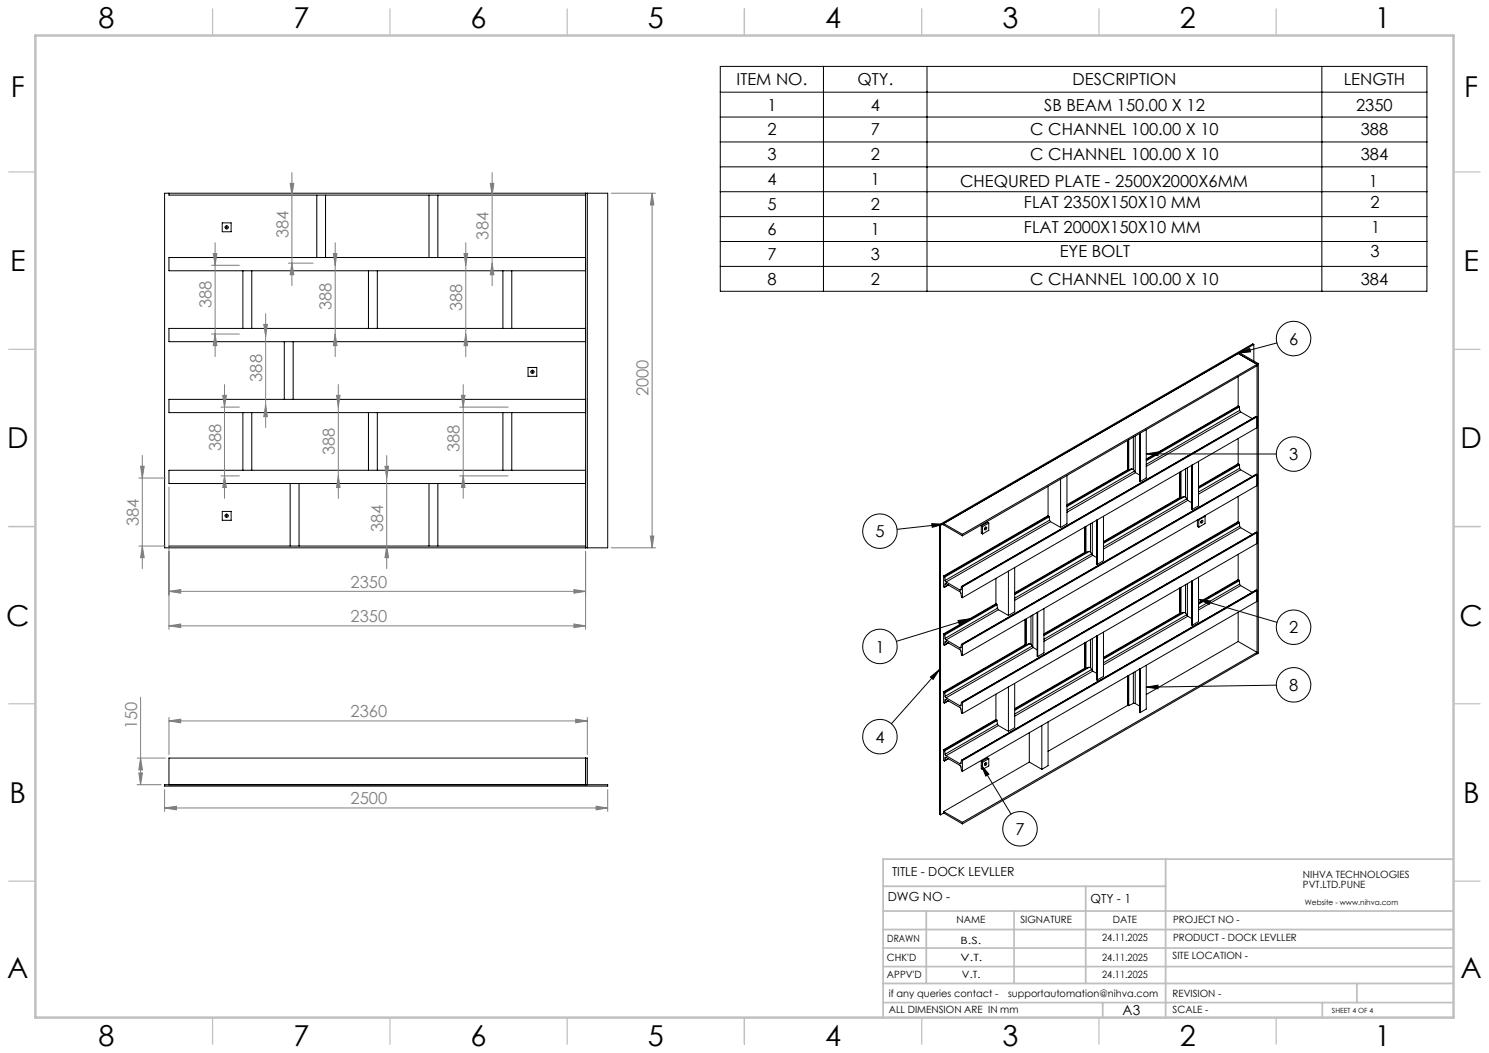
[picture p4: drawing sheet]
<svg xmlns="http://www.w3.org/2000/svg" width="420mm" height="297mm" viewBox="0 0 420 297" stroke-linecap="round" stroke-linejoin="round" font-family="sans-serif">
<g fill="none" stroke="#000" stroke-width=".28">
<path d="M203.2 18.7h199.3v63.5h-199.3zM232.3 18.7v63.5M261.5 18.7v63.5M372.9 18.7v63.5M203.2 26h199.3M203.2 33h199.3M46.4 54.5h125v100h-125zM47.7 54.5v.5h117.5M89.4 55v17.6M91.8 55v17.6M121 55v17.6M123.5 55v17.6"/>
<path d="M165.2 54.5v100M165.7 54.5v100M203.2 40h199.3M203.2 47.1h199.3M203.2 54.1h199.3M62.7 62.9h2.5v2.5h-2.5zM63.8 64.1h.3M63.9 64v.2M68.5 76.4v16.2M71 76.4v16.2M103.9 76.4v16.2M106.4 76.4v16.2"/>
<path d="M141.9 76.4v16.2M144.4 76.4v16.2M165.2 72.6h-117.5v3.8h117.5M203.2 61.1h199.3M203.2 68.1h199.3M203.2 75.1h199.3M80.2 96.4v16.2M82.7 96.4v16.2M165.2 92.6h-117.5v3.8h117.5M349.2 99.7l5.4 3.1M349.2 99.7l-83 48M349.2 99.7l.4-.2 5.3 3"/>
<path d="M349.4 99.6l3.1-1.4 .2 1zM353.7 97.2l-.3-.2-88.4 51M353.7 97.2l-88.4 51M353.7 97.2v4.6M360.2 96.7l-10.8 2.9M68.5 116.4v16.2M71 116.4v16.2M103.9 116.4v16.2M106.4 116.4v16.2M141.9 116.4v16.2M144.4 116.4v16.2M148.9 103.6h2.5v2.5h-2.5z"/>
<path d="M150 104.9h.3M150.2 104.8v.2M165.2 112.6h-117.5v3.8h117.5M349.2 114.5l-25.9 15M349.2 114.5l.2 .1M349.2 106.2v8.3M349.4 114.6l.2 .2M349.4 114.6l-26.1 15M349.6 114.8l.1 .9M349.6 114.8l-26.3 15.2M349.7 115.7l.3 .5M349.7 115.7l-26.4 15.3"/>
<path d="M350 116.2l3.2 1.9M350 116.2l-26.7 15.3M354.4 117.5l-83.2 47.9M354.4 117.5h.2l-83.1 48M354.4 117.5l-83.1 47.9M354.6 102.8v81.6M354.6 102.8l-83.1 47.9M354.6 103.1l-83.1 48M354.9 102.5l-.3 .3M354.9 102.5v81.7l-.3 .2M81.8 136.4v17.6M84.3 136.4v17.6"/>
<path d="M121 136.4v17.6M123.5 136.4v17.6M165.2 132.6h-117.5v3.8h117.5M295.6 137.2v8.2M299.2 135.1v13.7M301 134.1v13.6l-1.8 1.1M318 132.5l-17 9.9M318 124.2v8.3M318 132.5l.1 .1M318.1 132.6h.3M318.1 124.2v8.4M318.2 132.6l-17.2 10"/>
<path d="M318.4 124v8.6M319.3 132.3l-18.3 10.6M319.7 132.4l.2 .5M319.7 132.4l-.6-.1-.7 .3M319.7 123.3v9.1M319.9 132.9l.3 .3M319.9 132.9l-18.9 11M320.2 133.2l.1 .1M320.2 123v10.2M320.3 133.3l1.2 .7M320.3 133.3l-19.3 11.2M321.5 122.3v13.5"/>
<path d="M321.5 135.8l.1 .1M321.5 122.2v13.6M321.6 122.2v13.7M323.3 121.2v13.6l-1.7 1.1M323.3 128l3.3-.5v1zM323.3 128l36.7 .1M332.8 133.2v7.1M332.8 133.2v7.2M333.1 133v7.4M334.4 132.3v7.9M334.9 131.9v9.1M336.2 131.2v12.4"/>
<path d="M336.3 131.2v12.5M338.1 130.1v12.6l-1.8 1M349.2 130.8l-11.1 6.5M349.2 130.8l.2 .1M349.2 123.7v7.1M349.4 130.9l.2 .2M349.4 130.9l-11.3 6.6M349.6 131.1l.1 1M349.6 131.1l-11.5 6.7M349.7 132.1l.3 .4M349.7 132.1l-11.6 6.7M350 132.5l3.2 1.9"/>
<path d="M350 132.5l-11.9 6.9M354.4 133.8l-83.2 47.9M354.4 133.8l.2 .1-83.1 48M354.4 133.8l-83.1 47.9M354.6 120.6l-83.1 48M354.6 136.9l-83.1 48M62.7 144.2h2.5v2.6h-2.5zM63.8 145.5h.3M63.9 145.4v.2M165.2 154h-117.5v.5M262.8 147.7l3.4 .1-3.2 .9zM265 148v81.7l.3 .1"/>
<path d="M265 148l.3 .2M265.3 148.2v81.6M266.2 147.7v.4l5.3 3M266.2 147.7l5.3 3M266.2 147.8l-13.2 1.5M271.5 150.7v.4M276.8 148.3v2.1l.3 .2M276.8 148.3l.3 .3M277.1 148.6v2M277.9 148.8a.33 .33 0 0 1 .5 .1 .33 .33 0 0 1-.3 .5l-.4-.1zM278 148.7l-.3 .5M278.9 147.5v2.1l-1.8 1"/>
<path d="M278.9 147.5l-1.8 1.1M278.9 147.5l-.3-.2-1.8 1M295.6 145.4l-29.4 17.1M295.6 145.4l.3 .2 .2 1.1M295.8 145.6l-29.5 17M295.9 145.8l-29.4 17M296.1 146.7l.2 .4M296.1 146.7l-29.5 17M296.3 147.1l2.9 1.7M296.3 147.1l-29.4 17M306 155.8l-19.8 11.4M306 155.8v.1"/>
<path d="M306 155.9h.3M306 148.7v7.2M306.1 155.9l-19.9 11.5M306.3 148.5v7.4M307.2 155.6l-21 12.1M307.6 155.6l.3 .6M307.6 155.6l-.6-.1-.7 .4M307.6 147.7v7.9M307.9 156.2l.2 .3M307.9 156.2l-21.7 12.5M308.1 156.5l.1 .1M308.1 147.4v9.1"/>
<path d="M308.2 156.6l1.2 .7M308.2 156.6l-22 12.7M309.4 146.7v12.4M309.4 159.1l.1 .1M309.5 146.6v12.6M311.3 145.6v12.5l-1.8 1.1M332.8 140.3l-21.5 12.4M332.8 140.3v.1M332.8 140.4h.3M333 140.4l-21.7 12.6M334 140.1l-22.7 13.1M334.4 140.2l.3 .6"/>
<path d="M334.4 140.2l-.6-.2-.7 .4M334.7 140.8l.2 .2M334.7 140.8l-23.4 13.5M334.9 141l.1 .1M335 141.1l1.2 .7M335 141.1l-23.7 13.8M336.2 143.6l.1 .1M337.7 146.6v1.9l.4 .2M337.9 146.5l.2 .1M338.1 146.6v2.1M338.8 147a.32 .32 0 0 1 .6-.1 .32 .32 0 0 1-.2 .5l-.5 .1zM338.9 146.8l-.2 .5"/>
<path d="M339.7 145.5l.2 .1M339.9 145.6l-1.8 1M339.9 145.6v2.1l-1.8 1M349.2 147.1l-54.7 31.7M349.2 147.1l.2 .1M349.2 140v7.1M349.2 156.3v7.2M349.4 147.2l.2 .3M349.4 147.2l-54.9 31.8M349.6 147.5l.1 .9M349.6 147.5l-55.1 31.8M349.7 148.4l.3 .4"/>
<path d="M349.7 148.4l-55.2 31.9M350 148.8l3.2 1.9M350 148.8l-55.5 32.1M354.4 150.1l-83.2 48M354.4 150.1l-83.1 48M354.4 150.1l.2 .1-83.1 48M354.6 153.3l-83.1 48M266.2 162.5v3l.3 .1M266.2 178.8v3.1h.3M266.2 162.5l.1 .1M266.2 178.8l.1 .1M266.3 162.6l.2 .2"/>
<path d="M266.3 178.9l.2 .2M266.5 162.8l.1 .9M266.5 179.1l.1 1M266.6 164.7l.2-.1 4 2.3 .4 1.4 .3 .3M266.6 163.7l.3 .4M266.6 164.7l-.1 .9M266.8 164.6l-.2 .1M266.9 164.1l3.9 2.3M267.5 165l-1 .6M267.5 165l-1.1 .6M270.2 175l3.3-.4-3 1.4zM271 166.2l-.2 .2"/>
<path d="M271.3 165.4l-.3 .9-.2 .1M271.3 165.4l.2 .1M271.5 165.5v3.1M273.5 174.6l-20.7 6.3M280.9 170.3l-14.7 8.5M280.9 163.1v7.2M280.9 170.3l.3 .2 .1 1.1M281.1 170.4l-14.8 8.5M281.2 170.6l-14.7 8.5M281.3 171.6l.3 .4M281.3 171.6l-14.7 8.5M281.6 172l2.8 1.6"/>
<path d="M281.6 172l-14.7 8.5M284.4 161.1v12.5M286.2 160.1v12.5l-1.8 1M289.1 174.7v7.2M289.2 174.7v7.2M289.5 174.5v7.4M290.8 173.7v8M291.3 173.5v9M292.6 172.8v12.3M292.6 172.7v12.4M292.7 172.7v12.5M294.5 171.7v12.4l-1.8 1.1"/>
<path d="M309.4 179.4v12.4M309.4 179.3v12.5M309.5 179.3v12.5M311.3 178.3v12.5l-1.8 1M332.8 173l-21.5 12.4M332.8 165.9v7.1M332.8 173h.1M332.8 173h.3M332.8 165.8v7.2M333 173.1l-21.7 12.5M333.1 165.7v7.3M334 172.8l-22.7 13.1"/>
<path d="M334.4 172.9l.3 .5M334.4 172.9l-.6-.2-.7 .3M334.4 164.9v8M334.7 173.4l.2 .3M334.7 173.4l-23.4 13.5M334.9 173.7l.1 .1M334.9 164.6v9.1M335 173.8l1.2 .7M335 173.8l-23.7 13.7M336.2 163.9v12.4M336.2 176.3l.1 .1M336.3 163.8v12.6"/>
<path d="M338.1 162.8v12.5l-1.8 1.1M338.1 169l3.3 .5-.3 1zM338.1 169l22.1 6.5M349.2 163.5l-11.1 6.5M349.2 163.5l.2 .1M349.2 172.7v8.2M349.4 163.6l.2 .2M349.4 163.6l-11.3 6.5M349.6 163.8l.1 .9M349.6 163.8l-11.5 6.6M349.7 164.7l.3 .5M349.7 164.7l-11.6 6.7"/>
<path d="M350 165.2l3.2 1.9M350 165.2l-11.9 6.8M354.4 166.4l-83.2 48M354.4 166.4l-83.1 48M354.4 166.4l.2 .1-83.1 48M354.6 169.6l-83.1 48M262.4 191l2.6-2.2-1.8 2.8zM265 188.8l-13.6 15.3M266.2 195.1v3.1h.3M266.2 195.1l.1 .1M266.3 195.2l.2 .2M266.5 195.4l.1 1"/>
<path d="M266.6 181.1l.2-.2 4 2.4 .4 1.4 .3 .2M266.6 180.1l.3 .4M266.6 196.4l.3 .4M266.6 197.4l.2-.1 4 2.3 .4 1.4 .3 .3M266.6 181.1l-.1 .8M266.6 197.4l-.1 .8M266.8 180.9l-.2 .2M266.8 197.3l-.2 .1M266.9 180.5l3.9 2.2M266.9 196.8l3.9 2.3M267.5 181.3l-1 .6M267.5 197.7l-1 .5"/>
<path d="M267.5 181.3l-1.1 .7M267.5 197.7l-1.1 .6M271 182.6l-.2 .1M271 198.9l-.2 .2M271.3 181.7l-.3 1h-.2M271.3 198.1l-.3 .9-.2 .1M271.3 181.7l.2 .2M271.3 198.1l.2 .1M271.5 181.9v3M271.5 198.2v3.1M280.9 195.8v7.1M284.4 193.7v12.6"/>
<path d="M286.2 192.8v12.4l-1.8 1.1M289.1 181.9l-22.9 13.2M289.1 181.9h.1M289.2 181.9h.3M289.3 181.9l-23 13.3M290.4 181.6l-23.9 13.8M290.8 181.7l.3 .5M290.8 181.7l-.6-.1-.7 .3M291.1 182.2l.2 .3M291.1 182.2l-24.5 14.2M291.3 182.5l.1 .1M291.4 182.6l1.2 .7"/>
<path d="M291.4 182.6l-24.5 14.2M292.6 185.1l.1 .1M306 188.5l-19.8 11.4M306 181.3v7.2M306 188.5h.1M306 188.5h.3M306.1 188.6l-19.9 11.5M306.3 181.1v7.4M307.2 188.2l-21 12.2M307.6 188.3l.3 .6M307.6 188.3l-.6-.1-.7 .3M307.6 180.4v7.9"/>
<path d="M307.9 188.9l.2 .3M307.9 188.9l-21.7 12.5M308.1 189.2l.1 .1M308.1 180.1v9.1M308.2 189.3l1.2 .6M308.2 189.3l-22 12.7M309.4 191.8h.1M318 199l-22.4 12.9M318 199h.1M318 190.7v8.3M318.1 199h.3M318.1 190.7v8.3"/>
<path d="M318.4 190.5v8.5M319.7 198.4h.5M319.7 198.4l-1.3 .6M319.7 189.8v8.6M320.2 198.4l1.3 .7M320.2 189.4v9M321.5 188.7v12.3M321.6 188.7v12.3M323.3 187.6v12.4l-1.7 1M323.3 193.8l3.3-.6v1.1zM349.2 180.9l5.4 3.1-83.1 47.9M349.2 180.9l-25.9 15"/>
<path d="M354.6 184.4l-83.1 48M360 193.2l-36.7 .6M165.2 213.8v7.5M266.2 211.5v3l.3 .1M266.2 211.5l.1 .1M266.3 211.6l.2 .2M266.5 211.8l.1 .9M266.6 212.7l.3 .4M266.6 213.7l.2-.1 4 2.3 .4 1.4 .3 .3M266.6 213.7l-.1 .9M266.8 213.6l-.2 .1M266.9 213.1l3.9 2.3"/>
<path d="M267.5 214l-1 .6M267.5 214l-1.1 .6M271 215.2l-.2 .2M271.3 214.4l-.3 .9-.2 .1M271.3 214.4l.2 .1M271.5 214.5v3.1M276.8 214.8l.3 .2M276.8 214.8v2l.3 .2M276.8 215.8l2.1 2.6-.8 .5zM276.8 215.8l8.4 13.8M277.1 215v2M277.9 215.3a.32 .32 0 0 1 .5 .1 .32 .32 0 0 1-.3 .4l-.2 .1-.2-.1z"/>
<path d="M278 215.2l-.3 .4M278.9 214l-.3-.2-1.8 1M278.9 214l-1.8 1M278.9 214v2l-1.8 1M280.9 202.9l-14.7 8.6M280.9 202.9l.3 .2 .1 1.1M281.1 203.1l-14.8 8.5M281.2 203.3l-14.7 8.5M281.3 204.2l.3 .4M281.3 204.2l-14.7 8.5M281.6 204.6l2.8 1.7M281.6 204.6l-14.7 8.5"/>
<path d="M290.3 214.9l-24.1 14M290.3 214.9l3.6 2.1M290.3 206.7v8.2M293.9 204.6v12.4M295.6 203.6v12.4l-1.7 1M321.5 201h.1M46.4 221.3h125v.4h-125zM47.7 221.3v-7.5h118v7.5M266.2 228.9v.4M266.2 229.3l-.9 .5M266.2 228.9l5.3 3M266.2 229.3l5.3 3.1"/>
<path d="M271.5 231.9v.5"/>
<circle cx="63.9" cy="64.1" r=".44"/>
<circle cx="364.9" cy="95.5" r="4.9"/>
<circle cx="150.2" cy="104.9" r=".44"/>
<circle cx="364.9" cy="128.1" r="4.9"/>
<circle cx="63.9" cy="145.5" r=".45"/>
<circle cx="248.2" cy="149.8" r="4.9"/>
<circle cx="364.9" cy="176.9" r="4.9"/>
<circle cx="248.2" cy="182.3" r="4.9"/>
<circle cx="364.9" cy="193.2" r="4.9"/>
<circle cx="248.2" cy="207.8" r="4.9"/>
<circle cx="287.7" cy="233.8" r="4.9"/>
</g>
<g fill="none" stroke="#808080" stroke-width=".28">
<path d="M81.8 51.7h1.1l-.6 3.3zM82.3 48.7v31.9M138.3 51.7h1l-.5 3.3zM138.8 48.7v31.9M172.4 54.5h12.5M183.9 54.5v100M183.9 54.5l.5 3.3h-1zM59.7 74.8h7.8M60.1 71.5h1.1l-.5 3.3zM60.7 68.5v32.1M81.4 74.2h6.9M82.3 74.2l.6 3.3h-1.1z"/>
<path d="M94 71.5h1l-.5 3.3zM94.5 68.5v32.1M130.9 71.5h1l-.5 3.3zM131.4 68.5v32.1M138.8 74.2l.5 3.3h-1zM59.7 94.2h7.8M60.7 94.2l.5 3.3h-1.1zM74.4 91.5h1l-.5 3.3zM74.9 88.5v32.1M94.5 94.2l.5 3.3h-1zM131.4 94.2l.5 3.3h-1zM62.3 114.8h5.2"/>
<path d="M62.8 111.5h1.1l-.6 3.3zM63.3 108.5v32.1M74.9 114.2l.5 3.3h-1zM94.9 111.5h1l-.5 3.3zM95.4 108.5v32.1M129.6 114.8h13.7M130.1 111.5h1.1l-.5 3.3zM130.7 108.5v32.1M39.2 134.8h7.5M39.7 131.5h1l-.6 3.3zM40.1 128.5v31.9M47.7 137.4v40.1"/>
<path d="M62.3 134.2h5.2M63.3 134.2l.6 3.3h-1.1zM95.4 134.2l.5 3.3h-1zM108.6 131.5h1l-.5 3.3zM109.1 128.5v31.9M129.6 134.2h13.7M130.7 134.2l.5 3.3h-1.1zM39.2 154h7.5M40.1 154l.6 3.3h-1zM109.1 154l.5 3.3h-1zM165.2 155.5v22M172.4 154.5h12.5"/>
<path d="M183.4 151.2h1l-.5 3.3zM47.7 176.5l3.3-.5v1zM47.7 166.8l3.3-.5v1zM47.7 176.5h117.5M47.7 166.8h117.5M161.9 176l3.3 .5-3.3 .5zM161.9 166.3l3.3 .5-3.3 .5zM39.7 196.6v24.7M38.7 213.8h8M39.2 218h1l-.5 3.3zM39.7 213.8l.5 3.3h-1zM47.7 203.3l3.3-.5v1.1z"/>
<path d="M47.7 202.3v10.5M47.7 203.3h118M162.4 202.8l3.3 .5-3.3 .6zM165.7 202.3v10.5M38.7 221.3h6.7M46.4 227.9l3.3-.5v1zM46.4 222.7v6.2M46.4 227.9h125M168.1 227.4l3.3 .5-3.3 .5zM171.4 222.7v6.2"/>
</g>
<path d="M63.7 64.1h-.3M63.9 64.3v.4M63.9 63.8v-.3M64.2 64.1h.3M149.9 104.9h-.3M150.2 105.1v.3M150.2 104.6v-.3M150.4 104.9h.4M63.7 145.5h-.3M63.9 145.7v.3M63.9 145.2v-.3M64.2 145.5h.3" fill="none" stroke="#000" stroke-width=".28" stroke-dasharray="15.2 1.3 1.3 1.3" stroke-linecap="butt"/>
<g fill="none" stroke="#c0c0c0" stroke-width=".35">
<path d="M60 2.5v7.5M110 2.5v7.5M160 2.5v7.5M210 2.5v7.5M260 2.5v7.5M310 2.5v7.5M360 2.5v7.5M2.5 48.5h7.5M410 48.5h7.5M2.5 98.5h7.5M410 98.5h7.5M2.5 148.5h7.5"/>
<path d="M410 148.5h7.5M2.5 198.5h7.5M410 198.5h7.5M2.5 248.5h7.5M410 248.5h7.5M60 287v7.5M110 287v7.5M160 287v7.5M210 287v7.5M260 287v7.5M310 287v7.5M360 287v7.5"/>
</g>
<g fill="none" stroke="#c0c0c0" stroke-width=".5">
<path d="M249.1 257h160.9M249.1 250h79.7M261.3 257v20.4M286 257v20.4M306.2 250v27.4M328.8 242.3v44.7M410 242.3h-160.9v44.7M249.1 272.6h160.9M249.1 267.4h160.9M249.1 262.2h160.9M249.1 277.4h160.9M382.7 277.4v5.4"/>
<path d="M249.1 282.8h160.9M311 282.8v4.2M373 282.8v4.2"/>
</g>
<path d="M10 10h400v277h-400z" fill="none" stroke="#c0c0c0" stroke-width=".7"/>
<path d="M349.4 99.6l3.1-1.4 .2 1zM323.3 128l3.3-.5v1zM338.1 169l3.3 .5-.3 1zM323.3 193.8l3.3-.6v1.1zM276.8 215.8l2.1 2.6-.8 .5zM262.4 191l2.6-2.2-1.8 2.8zM270.2 175l3.3-.4-3 1.4zM262.8 147.7l3.4 .1-3.2 .9z" fill="#000"/>
<g fill="#808080">
<path d="M162.4 202.8l3.3 .5-3.3 .6zM47.7 203.3l3.3-.5v1.1z"/>
<path d="M161.9 176l3.3 .5-3.3 .5zM47.7 176.5l3.3-.5v1zM161.9 166.3l3.3 .5-3.3 .5zM47.7 166.8l3.3-.5v1z"/>
<path d="M62.8 111.5h1.1l-.6 3.3zM63.3 134.2l.6 3.3h-1.1z"/>
<path d="M81.8 51.7h1.1l-.6 3.3zM82.3 74.2l.6 3.3h-1.1z"/>
<path d="M39.7 213.8l.5 3.3h-1zM39.2 218h1l-.5 3.3z"/>
<path d="M183.9 54.5l.5 3.3h-1zM183.4 151.2h1l-.5 3.3zM39.7 131.5h1l-.6 3.3zM40.1 154l.6 3.3h-1zM108.6 131.5h1l-.5 3.3zM109.1 154l.5 3.3h-1zM94.9 111.5h1l-.5 3.3zM95.4 134.2l.5 3.3h-1zM74.4 91.5h1l-.5 3.3zM74.9 114.2l.5 3.3h-1zM60.1 71.5h1.1l-.5 3.3zM60.7 94.2l.5 3.3h-1.1zM94 71.5h1l-.5 3.3zM94.5 94.2l.5 3.3h-1zM130.9 71.5h1l-.5 3.3zM131.4 94.2l.5 3.3h-1zM138.3 51.7h1l-.5 3.3zM138.8 74.2l.5 3.3h-1zM130.1 111.5h1.1l-.5 3.3zM130.7 134.2l.5 3.3h-1.1z"/>
<path d="M46.4 227.9l3.3-.5v1zM168.1 227.4l3.3 .5-3.3 .5z"/>
</g>
<g font-size="8.1">
<text x="27.8" y="8">8</text>
<text x="82.8" y="8">7</text>
<text x="132.8" y="8">6</text>
<text x="182.8" y="8">5</text>
<text x="232.8" y="8">4</text>
<text x="282.8" y="8">3</text>
<text x="332.8" y="8">2</text>
<text x="387.8" y="8">1</text>
<text x="3" y="27.2">F</text>
<text x="413" y="27.2">F</text>
<text x="2.8" y="76.5">E</text>
<text x="412.8" y="76.5">E</text>
<text x="2" y="126.5">D</text>
<text x="412" y="126.5">D</text>
<text x="1.7" y="176.5">C</text>
<text x="411.7" y="176.5">C</text>
<text x="2.7" y="226.5">B</text>
<text x="412.7" y="226.5">B</text>
<text x="2" y="275.7">A</text>
<text x="412" y="275.7">A</text>
<text x="27.8" y="295">8</text>
<text x="82.8" y="295">7</text>
<text x="132.8" y="295">6</text>
<text x="182.8" y="295">5</text>
<text x="232.8" y="295">4</text>
<text x="282.8" y="295">3</text>
<text x="332.8" y="295">2</text>
<text x="387.8" y="295">1</text>
</g>
<g font-size="4.7">
<text x="207.8" y="24">ITEM NO.</text>
<text x="241.9" y="24">QTY.</text>
<text x="302.5" y="24">DESCRIPTION</text>
<text x="379" y="24">LENGTH</text>
<text x="216.5" y="31.2">1</text>
<text x="245.6" y="31.2">4</text>
<text x="294.5" y="31.2">SB BEAM 150.00 X 12</text>
<text x="382.5" y="31.2">2350</text>
<text x="216.5" y="38.2">2</text>
<text x="245.6" y="38.2">7</text>
<text x="290.6" y="38.2">C CHANNEL 100.00 X 10</text>
<text x="383.8" y="38.2">388</text>
<text x="216.5" y="45.2">3</text>
<text x="245.6" y="45.2">2</text>
<text x="290.6" y="45.2">C CHANNEL 100.00 X 10</text>
<text x="383.8" y="45.2">384</text>
<text x="216.5" y="52.2">4</text>
<text x="245.6" y="52.2">1</text>
<text x="270.8" y="52.8">CHEQURED PLATE - 2500X2000X6MM</text>
<text x="386.1" y="52.8">1</text>
<text x="216.5" y="59.3">5</text>
<text x="245.6" y="59.3">2</text>
<text x="288.8" y="58.6">FLAT 2350X150X10 MM</text>
<text x="386.5" y="58.6">2</text>
<text x="288.8" y="65.6">FLAT 2000X150X10 MM</text>
<text x="386.7" y="65.6">1</text>
<text x="216.5" y="66.3">6</text>
<text x="245.6" y="66.3">1</text>
<text x="216.5" y="73.3">7</text>
<text x="245.6" y="73.3">3</text>
<text x="298.9" y="72.5">EYE BOLT</text>
<text x="386.5" y="72.5">3</text>
<text x="216.5" y="80.3">8</text>
<text x="245.6" y="80.3">2</text>
<text x="290.6" y="80.3">C CHANNEL 100.00 X 10</text>
<text x="383.8" y="80.3">384</text>
<text x="363.6" y="97.2">6</text>
<text x="363.6" y="129.8">3</text>
<text x="246.9" y="151.5">5</text>
<text x="363.6" y="178.6">2</text>
<text x="246.9" y="184">1</text>
<text x="363.6" y="194.9">8</text>
<text x="246.9" y="209.5">4</text>
<text x="286.4" y="235.5">7</text>
</g>
<g font-size="4.7" fill="#808080">
<text x="81.4" y="67.3" transform="rotate(-90 81.4 67.3)">384</text>
<text x="137.8" y="67.6" transform="rotate(-90 137.8 67.6)">384</text>
<text x="59.7" y="86.9" transform="rotate(-90 59.7 86.9)">388</text>
<text x="93.5" y="87.5" transform="rotate(-90 93.5 87.5)">388</text>
<text x="130.4" y="87.8" transform="rotate(-90 130.4 87.8)">388</text>
<text x="73.9" y="107.7" transform="rotate(-90 73.9 107.7)">388</text>
<text x="182.9" y="111.8" transform="rotate(-90 182.9 111.8)">2000</text>
<text x="62.3" y="127.3" transform="rotate(-90 62.3 127.3)">388</text>
<text x="94.4" y="128.5" transform="rotate(-90 94.4 128.5)">388</text>
<text x="129.7" y="127.5" transform="rotate(-90 129.7 127.5)">388</text>
<text x="39.2" y="148.4" transform="rotate(-90 39.2 148.4)">384</text>
<text x="108.1" y="150.2" transform="rotate(-90 108.1 150.2)">384</text>
<text x="98.9" y="165.8">2350</text>
<text x="98.9" y="175.5">2350</text>
<text x="98.9" y="202.3">2360</text>
<text x="38.7" y="205.7" transform="rotate(-90 38.7 205.7)">150</text>
<text x="98.9" y="226.9">2500</text>
</g>
<text font-size="3.9" x="316.7" y="286.4">A3</text>
<g font-size="3.5">
<text x="251.6" y="247">TITLE - DOCK LEVLLER</text>
<text x="250.4" y="254.2">DWG NO -</text>
<text x="307.6" y="254.8">QTY - 1</text>
</g>
<g font-size="2.8">
<text x="367.5" y="247.7">NIHVA TECHNOLOGIES</text>
<text x="367.5" y="250.5">PVT.LTD.PUNE</text>
<text x="269.8" y="260.4">NAME</text>
<text x="287.8" y="260.4">SIGNATURE</text>
<text x="313.9" y="260.5">DATE</text>
<text x="330.9" y="260.5">PROJECT NO -</text>
<text x="250.3" y="265.7">DRAWN</text>
<text x="270.9" y="266.1">B.S.</text>
<text x="310.9" y="265.5">24.11.2025</text>
<text x="330.9" y="265.5">PRODUCT - DOCK LEVLLER</text>
<text x="250.2" y="271.1">CHK'D</text>
<text x="250.2" y="275.8">APPV'D</text>
<text x="270.9" y="271.1">V.T.</text>
<text x="271.3" y="275.8">V.T.</text>
<text x="310.9" y="271.1">24.11.2025</text>
<text x="310.9" y="275.8">24.11.2025</text>
<text x="330.7" y="270.6">SITE LOCATION -</text>
<text x="250.7" y="281.1">if any queries contact -</text>
<text x="284.3" y="281.1">supportautomation@nihva.com</text>
<text x="330.7" y="281.1">REVISION -</text>
<text x="250.7" y="285.6">ALL DIMENSION ARE IN mm</text>
<text x="330.7" y="285.6">SCALE -</text>
</g>
<text font-size="2.1" x="368.1" y="255.1">Website - www.nihva.com</text>
<text font-size="2" x="375.7" y="285.6">SHEET 4 OF 4</text>
</svg>
